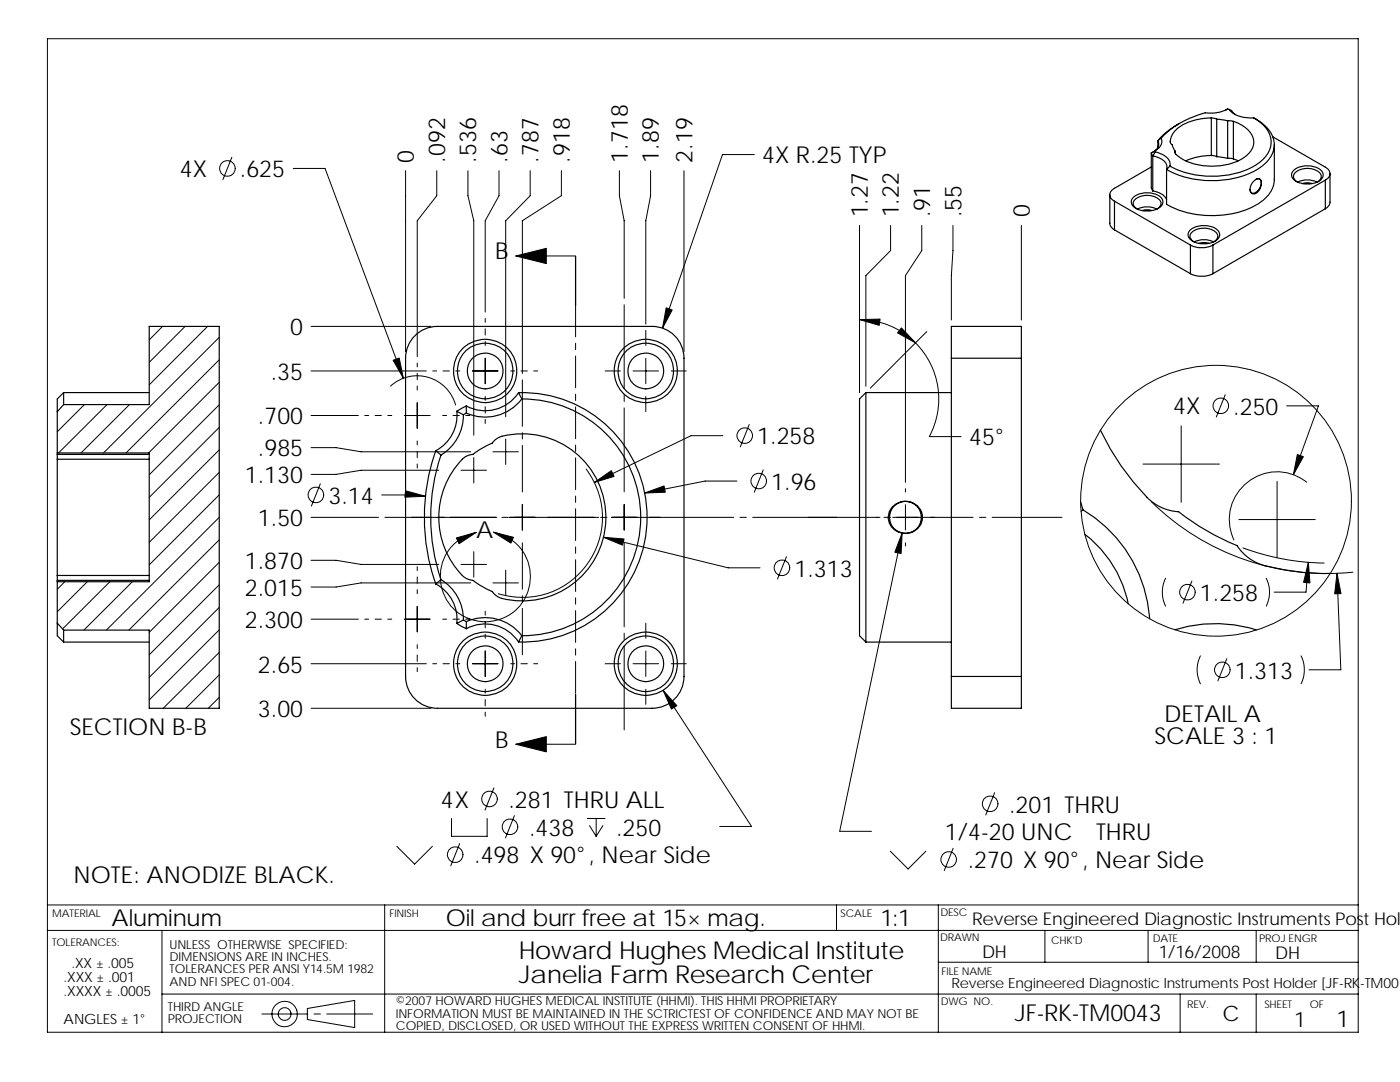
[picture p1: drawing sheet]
<svg xmlns="http://www.w3.org/2000/svg" width="279mm" height="216mm" viewBox="0 0 279 216" stroke-linecap="round" stroke-linejoin="round" font-family="sans-serif">
<g fill="none" stroke="#000" stroke-width=".2">
<path d="M9.5 7.7h261.6v198.3h-261.6zM46.3 31.4l-1.8 4.4M58.5 33.6h6.4l15.6 41.9M80.9 34.1v36.1M87.2 34.1v5l-3.9 4.9v27.2M93.4 34.1v5l1.2 4.9v42.8M99.6 34.1v5l-2.8 4.9v18.3M105.8 34.1v5l-4.9 4.9v39.2M112 34.1v5l-7.8 4.9v30.5M123.6 34.1v5l1 4.9v15.5M129.8 34.1v5l-.9 4.9v20.7M136.5 34.1v36.1"/>
<path d="M150.5 30.8h-6.3l-12 34.7M102.9 51.1h12M171.5 45v33.3M177.7 45v5l-4.9 5v22.1M184 45v5l-3.3 5v41.2M190.2 45v5l-.3 5v8.9M203.8 45v18.9M32.4 65.1l-2.6 2.7M36.9 65.1l-7.1 7.2M41.4 65.1l-11.6 11.7M43.8 67.3l-23.1 23.1M43.8 71.8l-18.7 18.6"/>
<path d="M43.8 76.3l-14.1 14.1M62.1 65.1h23.9M62.1 74h23M77.9 77a7.9 7.9 0 0 1 13 3.8M83.3 72.4v.8M83.3 74.5v1.3M83.3 77v.8M86.4 74h.7M88.4 74h1.3M91 74h.8M94.3 74h5.1M96.8 63.5v.8"/>
<path d="M96.8 65.6v1.3M96.8 68.1v.8M96.8 71.5v5.1M96.8 79.1v.8M101.9 74h.8M104 74h1.2M104.2 75.8v9.3M106.5 74h.8M114.9 61.1v6.1M114.9 68.5v1.3M114.9 71v6.4M114.9 78.7v1.2"/>
<path d="M120.8 74h3M124.6 60.8v16.8M124.6 78.8v1.3M126.3 74h5.1M128.9 65.9v3M128.9 71.5v5.1M128.9 79.1v3M134 74h3M171.5 63.8a15.8 15.8 0 0 1 14 23.3h6.3M185 66.2l-11.3 11.2M244.5 78.8l-1.8 4.4M16.8 80.7l-5.4 5.4"/>
<path d="M21.4 80.7l-9.7 9.7M25.8 80.7l-9.6 9.7M43.8 80.8l-14 13.9M43.8 85.3l-14 14M43.8 89.8l-14 13.9M43.8 94.3l-14 13.9M43.8 98.7l-14 14M62.1 82.9h9.4M62.1 89.3h5l5 .8h21.8M63.9 96.5l-1.8 4.5M72.8 82.9h.8M74.8 82.9h1.3"/>
<path d="M76.2 98.8h6.3l2.4 .2M77.4 82.9h.8M80.7 82.9h5.1M83.3 80.4v5M83.3 88v.8M83.3 90v1.3M83.3 92.6v.8M87.6 93.8h-15.5l-5 .9h-5M88.3 82.9h.8M90.4 82.9h1.3M92 93.8h5.1M92.9 82.9h.8"/>
<path d="M94.6 91.3v5.1M96.8 81.2v1.2M96.8 83.7v.8M98.4 90.1h5.1M100.9 87.6v5.1M104.2 86.3v1.3M104.2 88.9v9.2M114.9 81.2v6.3M114.9 88.8v1.3M114.9 91.4v6.3M114.9 99v1.2M117 93.6a16 16 0 0 1 .3 18.8 16 16 0 0 1-17.9 6.1"/>
<path d="M124.6 81.4v16.7M144.3 86.9h-6.4l-19.3 9.4M147.1 96h-6.4l-12 2.4M149.5 84.7l-1.8 4.5M152.3 93.8l-1.8 4.4M180.7 97.5v.6M228.1 92.6h15.3M235.7 85v15.2M254.9 96.1v15.2M256.8 81h6.3l-5 13.7M260.8 96.2a9.5 9.5 0 0 0-11.8 0 9.5 9.5 0 0 0-2.7 11.6M12.9 116.1l-1.5 1.5"/>
<path d="M17.4 116.1l-6 6M21.9 116.1l-9.4 9.4M26.4 116.1l-9.7 9.6M43.8 103.2l-22.6 22.5M43.8 107.7l-18.1 18M43.8 112.2l-14 14M43.8 116.7l-14 14M62.1 103.2h13.4M62.1 111.8h5l5 .8h15.5M76.8 103.2h9.3M82.1 103.2h16.8M83.3 113.1v.8"/>
<path d="M83.3 115.1v1.3M83.3 117.7v.8M87.4 103.2h1.2M89.9 103.2h9.3M92 112.6h5.1M93.9 116.3h-21.8l-5 .8h-5M94.6 110.1v5.1M98.4 116.3h5.1M98.5 106.2a9 9 0 0 1 5.9 13.8 9 9 0 0 1-15 .2 9 9 0 0 1 5.6-14M100.2 103.2h1.3M100.9 113.8v5.1M101.7 103.2h17.8"/>
<path d="M104.2 100.7v5.1M104.2 108.3v9.3M104.2 118.9v1.2M114.9 101.5v6.4M114.9 109.1v1.3M114.9 111.7v6.3M114.9 119.3v1.3M119.9 103.2h1.2M120.4 107.2l24.9 6.1h6.4M122 103.2h24.4M124.6 100.7v5.1M124.6 108.3v16.8"/>
<path d="M147.7 103.2h1.2M150.2 103.2h16.8M157 111.1l-1.8 4.4M161.2 103.2h14.4M176.4 103.2h1.3M178.2 103.2h16M180 106.3l-12.4 59.6h6.3M180.7 100.7v5.1M180.7 108.3v.6M195.5 103.2h1.2M198 103.2h13.9M229.8 100.1a50 50 0 0 0 40.2 14.1"/>
<path d="M232.6 115.4a6.3 6.3 0 0 0 0 5.5M237.9 115.9l-1.8 4.5M247.2 103.7h15.3M248.1 109.3a48.5 48.5 0 0 0 16.2 3.1M252.7 115.4a6.2 6.2 0 0 1 0 5.5M261.1 112.2l-.5 6h-6.3M266.8 114.4l.8 19.2h-6.4M43.8 121.2l-14 14M43.8 125.7l-14 14M43.8 130.2l-11.2 11.1M43.8 134.7l-6.7 6.6M43.8 139.1l-2.2 2.2"/>
<path d="M62.1 123.5h9.4M62.1 132.4h23M72.8 123.5h.8M74.8 123.5h1.3M77.4 123.5h.8M80.7 123.5h5.1M83.3 121v5.1M83.3 128.6v.8M83.3 130.7v1.3M83.3 133.2v.8M86.4 132.4h.7M88.3 123.5h.8"/>
<path d="M88.4 132.4h1.3M90.4 123.5h1.3M91 132.4h.8M92.9 123.5h.8M94.3 132.4h5.1M96.8 122v.7M96.8 124v1.3M96.8 126.6v.8M96.8 129.9v5.1M96.8 137.5v.8M96.8 139.6v1.2M101.9 132.4h.8"/>
<path d="M104 132.4h1.2M104.2 121.4v9.3M106.5 132.4h.8M114.9 121.8v6.4M114.9 129.5v1.2M114.9 132v6.3M120.8 132.4h3M124.6 128.9v16.7M124.6 126.3v1.3M126.3 132.4h5.1M128.9 124.4v3M128.9 129.9v5.1"/>
<path d="M128.9 137.5v3M132.3 137.8l17.7 27.1h-6.4M134 132.4h3M239.6 130.9a6.2 6.2 0 0 0 0 5.5M244.8 131.4l-1.7 4.5M259.7 130.9a6.2 6.2 0 0 1 0 5.5M62.1 141.3h23.9M96.8 142.1v.8M98.6 157.2l-1.8 4.4M102.9 148.5h12M198.5 158.2l-1.8 4.4M79.2 168.9l3.5 3.5 3.6-3.5"/>
<path d="M90.1 163.3v3.6h7.1v-3.6M91.7 168.3l-1.7 4.5M102.7 162.8l-1.8 4.4M117.2 163.3h3.6M117.6 164.7l1.4 2.2M119 163.3v3.6M120.3 164.7l-1.3 2.2M177.7 169.8l3.5 3.6 3.6-3.6M190.2 169.3l-1.8 4.4M9.5 180.6h261.6M9.5 185.7h261.6M32.3 185.7v20.3"/>
<path d="M32.3 198.4h238.8M76.8 180.6v25.4M166.9 180.6v5.1M187.3 180.6v25.4M187.3 192h83.8M208.5 185.7v6.3M229.1 185.7v6.3M235.5 198.4v7.6M250.7 185.7v6.3M250.7 198.4v7.6M52.3 202.3h9.1M61.3 201.2l9.5-1.6v5.4l-9.5-1.6z"/>
<path d="M62.7 202.3h1.2M65.2 202.3h9.2"/>
<circle cx="45.4" cy="33.6" r="1.56"/>
<circle cx="63" cy="98.8" r="1.56"/>
<circle cx="148.6" cy="86.9" r="1.55"/>
<circle cx="151.4" cy="96" r="1.55"/>
<circle cx="242.7" cy="99.9" r="27"/>
<circle cx="243.6" cy="81" r="1.56"/>
<circle cx="156.1" cy="113.3" r="1.56"/>
<circle cx="237" cy="118.2" r="1.55"/>
<circle cx="243.9" cy="133.7" r="1.55"/>
<circle cx="97.7" cy="159.4" r="1.56"/>
<circle cx="90.8" cy="170.5" r="1.55"/>
<circle cx="101.8" cy="165" r="1.56"/>
<circle cx="189.3" cy="171.5" r="1.55"/>
<circle cx="197.6" cy="160.4" r="1.55"/>
<circle cx="56.8" cy="202.3" r="2.54"/>
<circle cx="56.8" cy="202.3" r="1.27"/>
</g>
<g fill="none" stroke="#000" stroke-width=".23">
<path d="M221.5 38.9v5.7a1.55 1.55 0 0 0 .9 1.3M226.3 39.2a4.7 4.7 0 0 1 5.3 .1 1.36 1.36 0 0 1-.6 2.4 4.4 4.4 0 0 1-5.1-.9 1.26 1.26 0 0 1 .4-1.6zM229.8 30.5v7l.3 .6M229.8 33.3l-7.4 4.3a1.36 1.36 0 0 0-.9 1.3 1.36 1.36 0 0 0 .9 1.3M229.8 30.5l.3 .6M230.1 38.1l.5 .1a3.3 3.3 0 0 1 2.2 1.6M230.1 31.1a3.2 3.2 0 0 1 2.8 2.1l-.1 .6M230.1 31.1v7M230.5 30.1l.1 .2M230.5 30.1l-.7 .4M230.6 30.3a3.6 3.6 0 0 1 2.9 2.2v.6M230.6 30.3l-.5 .8"/>
<path d="M231.1 28.1a1.73 1.73 0 0 1-1 2.3M231.1 28.1v1.3M231.7 27.6a2.05 2.05 0 0 1-1.2 2.5M231.7 27.6l-.6 .5M233.5 33.1l-.7 .7M234.5 30.2v.3M235.4 24.6a14.8 14.8 0 0 0-4.3 3.5M241.7 23.5l1.1 .3M241.7 23.5a10.9 10.9 0 0 0-7 2.4 3.4 3.4 0 0 0-1.1 2.5l.4 .5 .5 1.3M241.7 31l-2.9 .4-2.2 .7M241.7 31l1.1 .3M241.7 23.5v7.5"/>
<path d="M242.8 23.8l2.2 .3M242.8 31.3l2.2 .3M242.8 23.8v7.5M245 21.8l-1.9 .6-1.3 .2-1.3-.1a18.2 18.2 0 0 0-8.8 5.1M245 21.8h.3M245 21.8l-.3 .1M245 24.1l1.1 .1M245 31.6l1.1 .1M245 24.1v7.5M245.3 21.8a5.7 5.7 0 0 0 4.9 1.7 5.6 5.6 0 0 1 3.4 5.7 7.1 7.1 0 0 1-4.5 4.5 18.6 18.6 0 0 1-15.6-.6M245.3 21.8l.5 .3 .8 .8M246.1 24.2a5.7 5.7 0 0 1 4 3.4 3.3 3.3 0 0 1-1.6 3.6 12.6 12.6 0 0 1-13 .3l-.9-.9-.1-.4"/>
<path d="M246.1 31.7l1 .4M246.1 24.2v7.5M250.2 23.5a7.3 7.3 0 0 1 4 4.5 5.2 5.2 0 0 1-2.4 5.2 18.5 18.5 0 0 1-14.2 2.4 15.5 15.5 0 0 1-4.8-1.8M250.3 36.1l.4-.4h.7a2.1 2.1 0 0 1-1.2 3l-.3-.1a1.39 1.39 0 0 1-.1-1.9zM250.6 35.8l.3-.1a.68 .68 0 0 1 .8 .8 2.06 2.06 0 0 1-1.8 2l-.3-.2-.1-.5M254 27.3l10.5 6.1a1.36 1.36 0 0 1 .9 1.2 1.36 1.36 0 0 1-.9 1.3M254.3 28.9v6.9a6.3 6.3 0 0 1-3.9 5.3 19.5 19.5 0 0 1-17.6-.3v-7M258.3 33.9a4.4 4.4 0 0 1 5.6 .5 1.63 1.63 0 0 1-1.5 2.1 4.2 4.2 0 0 1-4.5-1.1 1.22 1.22 0 0 1 .4-1.5zM258.8 36.3l-.5-.5a1.16 1.16 0 0 1 .7-1.7 3.8 3.8 0 0 1 4.6 .6l.1 .5-.2 .5-.5 .6M259 36.3a4.4 4.4 0 0 1 3.8 0M259.9 36.6l.8-.1 1.2 .1M264.5 35.9l-22.4 13"/>
<path d="M264.5 35.9v5.8M265.4 34.6v5.7a1.55 1.55 0 0 1-.9 1.4M222.4 40.2l15.2 8.7M222.4 45.9l15.2 8.7M222.4 40.2v5.7M226.8 41.7l-.5-.6a1.15 1.15 0 0 1 .7-1.6 3.8 3.8 0 0 1 4.6 .6l.1 .5-.2 .5-.5 .6M227 41.7a4.2 4.2 0 0 1 3.9 0M227.9 42l1.2-.1 .8 .1M237.6 48.9a4.9 4.9 0 0 0 4.5 0M237.6 54.6a5 5 0 0 0 4.5 0M237.6 48.9v5.7M237.7 45.8a4.6 4.6 0 0 1 5.3 .1 1.34 1.34 0 0 1-.6 2.3 4.4 4.4 0 0 1-5.2-.8 1.25 1.25 0 0 1 .5-1.6z"/>
<path d="M238.2 48.2l-.5-.5a1.17 1.17 0 0 1 .6-1.7 3.8 3.8 0 0 1 4.6 .6l.1 .5-.1 .5-.5 .6M238.3 48.3a4.3 4.3 0 0 1 3.9 0M239.3 48.6l1.2-.2 .8 .2M242.1 48.9v5.7M264.5 41.7l-22.4 12.9M12.7 78.3v2.4M12.7 78.3l-1.3 1.3v2.5M12.7 78.3h17.1M82.8 67a6.4 6.4 0 0 1 4.5-1.9h42.9a6.3 6.3 0 0 1 6.3 6.4v63.5a6.3 6.3 0 0 1-6.3 6.3h-42.9a6.3 6.3 0 0 1-6.4-6.3v-63.5a6.4 6.4 0 0 1 1.9-4.5zM103.5 78.4a8 8 0 0 1-10.5 2.6M103.5 78.4a24.9 24.9 0 0 1 25.6 24.8 24.9 24.9 0 0 1-25.6 24.9M103.5 78.4l.6 1.2"/>
<path d="M104.1 79.6a9.2 9.2 0 0 1-11 2.8M104.1 79.6a23.6 23.6 0 0 1 23.8 23.6 23.6 23.6 0 0 1-23.8 23.7M172.8 78.3v49.8M172.8 78.3l-1.3 1.3v36v11.3l1.3 1.2M172.8 78.3h17.1M189.9 71.5v-6.4h13.9v6.4M189.9 71.5h13.9M189.9 71.5v63.5M203.8 71.5v63.5M11.4 90.7v.9M11.4 91.6v23.2M11.4 82.1v8.6"/>
<path d="M11.4 90.4h18.4v25.7h-18.4M11.4 90.7h18.4M11.4 91.6h18.4M12.7 80.7h17.1v-15.6h14v76.2h-14v-15.6h-17.1M12.7 80.7l-1.3 1.4M87 89.9a39.9 39.9 0 0 0 0 26.6M87 89.9l1 .9M88 90.8a38.7 38.7 0 0 0 0 24.9M91.2 82.1a8 8 0 0 1-4.2 7.8M91.2 82.1l1.3 .7M92.3 91.6l1.2-.7a2.55 2.55 0 0 0 1.9-1l1.7-.9a2.77 2.77 0 0 0 1.8-1.3 5.1 5.1 0 0 1 3-1 16.7 16.7 0 0 1 19 17.7 16.7 16.7 0 0 1-21.2 14.8l-.8-.5a2.78 2.78 0 0 0-1.8-1.2l-1.7-.9a2.83 2.83 0 0 0-1.9-1 4.6 4.6 0 0 1-2.3-2 16.7 16.7 0 0 1 1.1-22zM92.5 82.8a9.3 9.3 0 0 1-4.5 8"/>
<path d="M93 81l-1.8 1.1M93 81l.1 1.4M93.1 82.4l-.6 .4M219.6 85.8a46.4 46.4 0 0 0 10.5 14.5l1.3 .8 1.5 .6 2.3 .4a48.1 48.1 0 0 0 11.7 6.8 9.5 9.5 0 0 0 5.6 4 46.3 46.3 0 0 0 13 1.5M11.4 114.8v1M11.4 115.8v8.5M11.4 115.8h18.4M11.4 114.8h18.4M87 116.5a8 8 0 0 1 4.2 7.9M88 115.7a9.3 9.3 0 0 1 4.5 8M88 115.7l-1 .8M178 101.2a3.4 3.4 0 0 1 4.4-.8 3.4 3.4 0 0 1 1.4 4.3 3.4 3.4 0 0 1-4.3 1.5 3.4 3.4 0 0 1-2-4.1z"/>
<path d="M215.7 100.2l.4 1.5M216.1 101.7a27.4 27.4 0 0 1 13.3 21.8M216.1 101.7l-.3 .3M216.5 106.6a23 23 0 0 1 8.6 13.9M11.4 124.3v2.6l1.3 1.2M11.4 124.3l1.3 1.4M12.7 125.7v2.4M12.7 128.1h17.1M91.2 124.4l1.8 1.1M92.5 123.7l.6 .3M92.5 123.7l-1.3 .7M93 125.5a8 8 0 0 1 10.5 2.6"/>
<path d="M93.1 124a9.2 9.2 0 0 1 11 2.9M93.1 124l-.1 1.5M104.1 126.9l-.6 1.2M172.8 128.1h17.1M189.9 135v6.3h13.9v-6.3M189.9 135h13.9M234.5 125.7a27 27 0 0 1 16.3 0"/>
<circle cx="96.8" cy="74" r="5.6"/>
<circle cx="96.8" cy="74" r="6.3"/>
<circle cx="96.8" cy="74" r="3.6"/>
<circle cx="128.9" cy="74" r="5.6"/>
<circle cx="128.9" cy="74" r="6.3"/>
<circle cx="128.9" cy="74" r="3.6"/>
<circle cx="180.7" cy="103.2" r="3.2"/>
<circle cx="96.8" cy="132.4" r="5.6"/>
<circle cx="96.8" cy="132.4" r="6.3"/>
<circle cx="96.8" cy="132.4" r="3.6"/>
<circle cx="128.9" cy="132.4" r="5.6"/>
<circle cx="128.9" cy="132.4" r="6.3"/>
<circle cx="128.9" cy="132.4" r="3.6"/>
</g>
<g fill="#000" stroke="#000" stroke-width=".2">
<path d="M102.9 51.1l6.1-1.5v3zM102.9 148.5l6.1-1.5v3z"/>
<path d="M78.5 71.9l1.2-.5 .8 4.1z" fill-rule="evenodd"/>
<path d="M132.9 61.4l1.3 .4-2 3.7z" fill-rule="evenodd"/>
<path d="M171.5 63.8l4.1-.1-.1 1.2z" fill-rule="evenodd"/>
<path d="M179.9 65.4l2.8 3-3.6-2z" fill-rule="evenodd"/>
<path d="M80.9 97.9l4 1.1-4.1 .2z" fill-rule="evenodd"/>
<path d="M118.6 96.3l3.4-2.4 .6 1.2z" fill-rule="evenodd"/>
<path d="M128.7 98.4l3.8-1.4 .3 1.2z" fill-rule="evenodd"/>
<path d="M258.9 90.7l1.2 .4-2 3.6z" fill-rule="evenodd"/>
<path d="M91.1 107.3l3.9-1.1-3.4 2.3z" fill-rule="evenodd"/>
<path d="M98.5 106.2l4 1-.5 1.2z" fill-rule="evenodd"/>
<path d="M120.4 107.2l4.1 .3-.3 1.3z" fill-rule="evenodd"/>
<path d="M180 106.3l-.2 4.1-1.2-.2z" fill-rule="evenodd"/>
<path d="M261.1 112.2l.3 4.1-1.2-.1z" fill-rule="evenodd"/>
<path d="M266.8 114.4l.8 4-1.2 .1z" fill-rule="evenodd"/>
<path d="M132.3 137.8l2.8 3-1.1 .7z" fill-rule="evenodd"/>
</g>
<path d="M114.9 51.1v10M114.9 138.5v10" fill="none" stroke="#000" stroke-width=".25"/>
<g font-size="4.9">
<text x="103.6" y="191.3">Howard Hughes Medical Institute</text>
<text x="103.6" y="196.2">Janelia Farm Research Center</text>
</g>
<g font-size="4.7">
<text x="35.9" y="35.3">4X</text>
<text x="47.9" y="35.4">.625</text>
<text x="82.6" y="32.5" transform="rotate(-90 82.6 32.5)">0</text>
<text x="88.8" y="32.5" transform="rotate(-90 88.8 32.5)">.092</text>
<text x="95" y="32.5" transform="rotate(-90 95 32.5)">.536</text>
<text x="101.3" y="32.5" transform="rotate(-90 101.3 32.5)">.63</text>
<text x="107.5" y="32.5" transform="rotate(-90 107.5 32.5)">.787</text>
<text x="113.7" y="32.5" transform="rotate(-90 113.7 32.5)">.918</text>
<text x="125.3" y="32.5" transform="rotate(-90 125.3 32.5)">1.718</text>
<text x="131.5" y="32.5" transform="rotate(-90 131.5 32.5)">1.89</text>
<text x="138.2" y="32.5" transform="rotate(-90 138.2 32.5)">2.19</text>
<text x="152.1" y="32.6">4X R.25 TYP</text>
<text x="173.2" y="43.4" transform="rotate(-90 173.2 43.4)">1.27</text>
<text x="179.4" y="43.4" transform="rotate(-90 179.4 43.4)">1.22</text>
<text x="185.6" y="43.4" transform="rotate(-90 185.6 43.4)">.91</text>
<text x="191.9" y="43.4" transform="rotate(-90 191.9 43.4)">.55</text>
<text x="205.5" y="43.4" transform="rotate(-90 205.5 43.4)">0</text>
<text x="98.8" y="51.8">B</text>
<text x="57.9" y="66.9">0</text>
<text x="54" y="75.8">.35</text>
<text x="234.1" y="82.7">4X</text>
<text x="246.1" y="82.7">.250</text>
<text x="51.5" y="84.7">.700</text>
<text x="151.1" y="88.7">1.258</text>
<text x="193.4" y="88.9">45°</text>
<text x="51.5" y="91.1">.985</text>
<text x="48.9" y="96.4">1.130</text>
<text x="65.6" y="100.5">3.14</text>
<text x="153.9" y="97.7">1.96</text>
<text x="51.5" y="105">1.50</text>
<text x="95.1" y="107.3">A</text>
<text x="48.9" y="113.6">1.870</text>
<text x="48.9" y="118.9">2.015</text>
<text x="158.6" y="115.1">1.313</text>
<text x="239.5" y="119.9">1.258</text>
<text x="48.9" y="125.3">2.300</text>
<text x="51.5" y="134.2">2.65</text>
<text x="246.4" y="135.4">1.313</text>
<text x="51.5" y="143.1">3.00</text>
<text x="232.3" y="144">DETAIL A</text>
<text x="13.9" y="146.6">SECTION B-B</text>
<text x="98.8" y="149.2">B</text>
<text x="230.4" y="148.5">SCALE 3 : 1</text>
<text x="88" y="161.2">4X</text>
<text x="101.5" y="161.2">.281 THRU ALL</text>
<text x="105.6" y="166.8">.438</text>
<text x="122.9" y="166.8">.250</text>
<text x="188.6" y="167.7">1/4-20 UNC</text>
<text x="201.4" y="162.2">.201 THRU</text>
<text x="218.7" y="167.7">THRU</text>
<text x="94.6" y="172.3">.498 X 90°, Near Side</text>
<text x="193.1" y="173.3">.270 X 90°, Near Side</text>
<text x="14.6" y="176.2">NOTE: ANODIZE BLACK.</text>
<text x="22.3" y="184.9">Aluminum</text>
<text x="89" y="184.8">Oil and burr free at 15× mag.</text>
<text x="175.7" y="184.8">1:1</text>
<text x="202.5" y="203.8">JF-RK-TM0043</text>
<text x="266.7" y="205">1</text>
</g>
<g font-size="4.2">
<text x="244" y="203.6">C</text>
<text x="258.3" y="204.9">1</text>
</g>
<g font-size="3.5">
<text x="194" y="184.6">Reverse Engineered Diagnostic Instruments Post Hol</text>
<text x="196" y="191.2">DH</text>
<text x="231.3" y="191.2">1/16/2008</text>
<text x="254.5" y="191.3">DH</text>
</g>
<g font-size="2.8">
<text x="12.7" y="195.9">.XXX ± .001</text>
<text x="14.3" y="193.1">.XX ± .005</text>
<text x="189.9" y="197.2">Reverse Engineered Diagnostic Instruments Post Holder [JF-RK-TM004</text>
<text x="12.7" y="198.7">.XXXX ± .0005</text>
<text x="12.7" y="204.4">ANGLES ± 1°</text>
</g>
<g font-size="2.5">
<text x="33.8" y="189.3">UNLESS OTHERWISE SPECIFIED:</text>
<text x="33.8" y="191.8">DIMENSIONS ARE IN INCHES.</text>
<text x="33.8" y="196.7">AND NFI SPEC 01-004.</text>
<text x="33.8" y="194.2">TOLERANCES PER ANSI Y14.5M 1982</text>
<text x="33.5" y="201.7">THIRD ANGLE</text>
<text x="79" y="200.6">©2007 HOWARD HUGHES MEDICAL INSTITUTE (HHMI). THIS HHMI PROPRIETARY</text>
<text x="79" y="203">INFORMATION MUST BE MAINTAINED IN THE SCTRICTEST OF CONFIDENCE AND MAY NOT BE</text>
<text x="33.5" y="204.2">PROJECTION</text>
<text x="79" y="205.5">COPIED, DISCLOSED, OR USED WITHOUT THE EXPRESS WRITTEN CONSENT OF HHMI.</text>
</g>
<g font-size="2.1">
<text x="10.4" y="182.9">MATERIAL</text>
<text x="77.7" y="183">FINISH</text>
<text x="167.8" y="182.9">SCALE</text>
<text x="187.7" y="182.8">DESC</text>
<text x="10.4" y="188.8">TOLERANCES:</text>
<text x="187.6" y="187.8">DRAWN</text>
<text x="209.8" y="188.3">CHK'D</text>
<text x="230" y="187.9">DATE</text>
<text x="251.3" y="187.9">PROJ ENGR</text>
<text x="187.9" y="194.5">FILE NAME</text>
<text x="187.7" y="200.6">DWG NO.</text>
<text x="236.9" y="201.2">REV.</text>
<text x="252.3" y="201.1">SHEET</text>
<text x="261.4" y="201.1">OF</text>
</g>
</svg>
